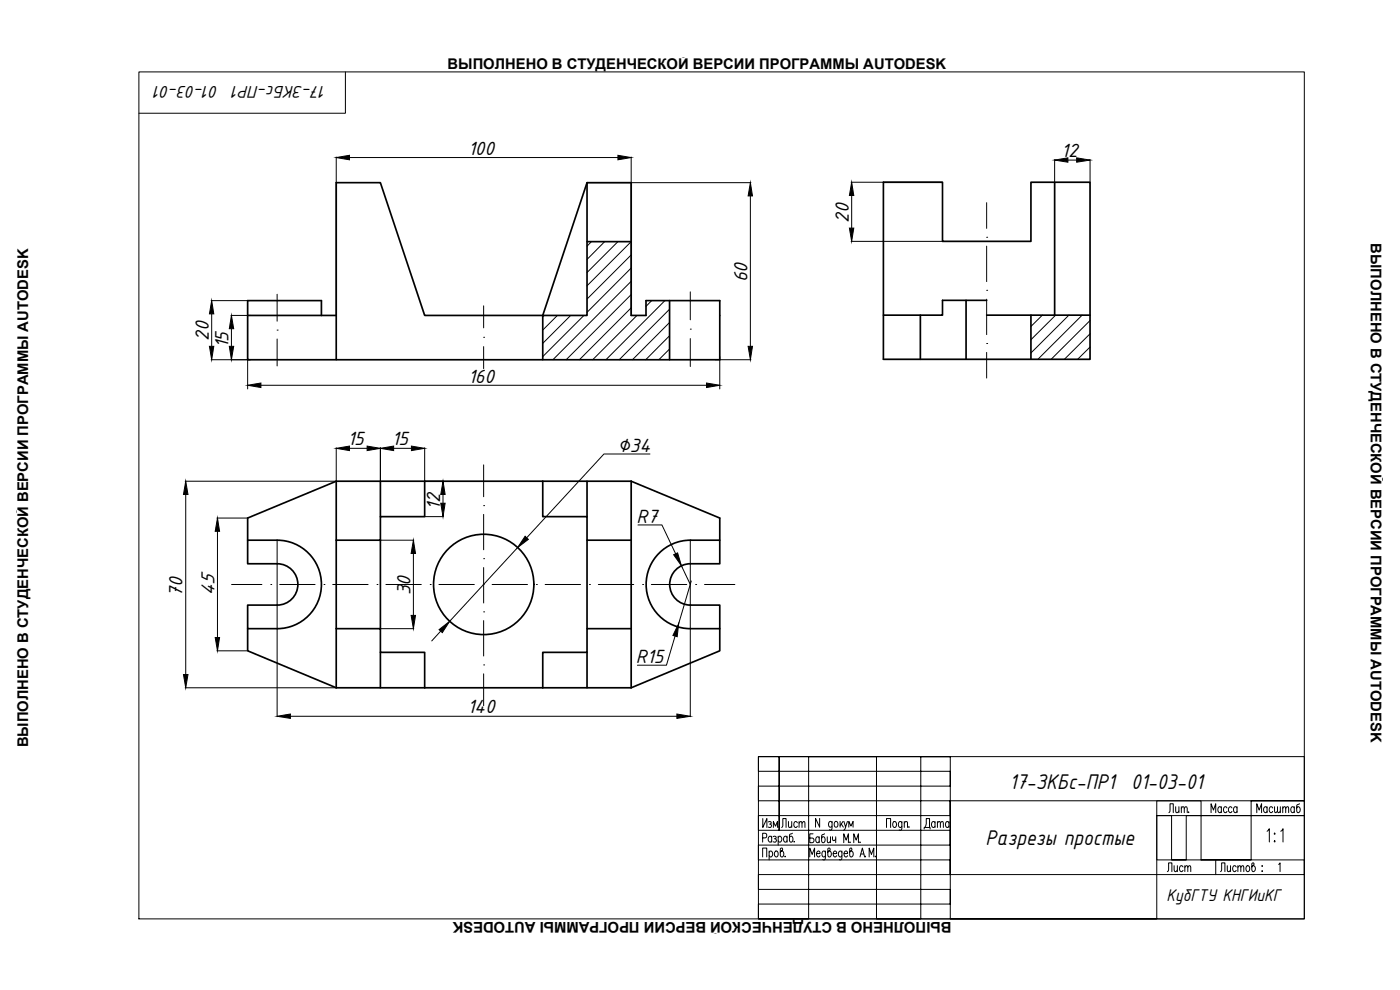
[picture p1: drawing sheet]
<svg xmlns="http://www.w3.org/2000/svg" width="420mm" height="297mm" viewBox="0 0 420 297" stroke-linecap="round" stroke-linejoin="round" font-family="sans-serif">
<!-- layer: 0 -->
<g fill="none" stroke="#000" stroke-width=".51">
<path d="M176.2 54.8v39.8h-13.3M265.1 54.7h17.8v17.7h26.5v-17.7h17.7v53.1h-62zM316.5 54.7v39.9M176.2 72.5h13.2M74.3 94.6h22.2M96.5 94.6v-4.4h-22.2v17.7h141.7v-17.7h-22.1v4.4h-4.5v-39.8h-13.2l-13.3 39.8M96.5 94.6h4.4M100.9 94.6v-39.8h13.3l13.3 39.8h35.4M100.9 94.6v13.3M162.9 94.6v13.3M200.9 90.2v17.7M276.2 94.6v13.2"/>
<path d="M289.9 90.1v17.7M296.1 90.1h-13.2v4.5h-17.8M296.1 94.6h31M309.4 94.6v13.2M100.9 144.4h26.6M100.9 144.4v17.7M100.9 144.4l-26.6 11v6.7M114.2 144.4v10.6M127.5 144.4v10.6h-13.3v7.1h-13.3M127.5 144.4h35.4M162.9 144.4v10.6h13.3v7.1h13.2M162.9 144.4h26.5"/>
<path d="M176.2 144.4v10.6M189.4 144.4l26.6 11v6.7M189.4 144.4v17.7M74.3 162.1h8.9a13.3 13.3 0 0 1 13.3 13.2 13.3 13.3 0 0 1-13.3 13.3h-8.9v-7h8.9a6.2 6.2 0 0 0 6.2-6.2 6.2 6.2 0 0 0-6.2-6.3h-8.9zM100.9 162.1v26.5M114.2 162.1v26.5M176.2 162.1v26.5M189.4 162.1v26.5M197.3 166.5a13.2 13.2 0 0 1 9.9-4.4h8.8v7h-8.8a6.2 6.2 0 0 0-6.2 6.3 6.2 6.2 0 0 0 6.2 6.2h8.8v7h-8.8a13.3 13.3 0 0 1-12.1-7.9 13.3 13.3 0 0 1 2.2-14.2zM74.3 188.6v6.7l26.6 11.1M100.9 188.6h13.3v7.1h13.3v10.7M100.9 188.6v17.8"/>
<path d="M114.2 195.7v10.7M176.2 195.7v10.7M189.4 188.6h-13.2v7.1h-13.3v10.7M189.4 188.6v17.8M216 188.6v6.7l-26.6 11.1M100.9 206.4h26.6M127.5 206.4h35.4M162.9 206.4h26.5"/>
<circle cx="145.2" cy="175.4" r="15.1"/>
</g>
<g fill="none" stroke="#000" stroke-width=".3">
<path d="M100.9 47.1v47.5M104.9 47.3h80.5M176.2 54.8h49.2M189.4 47.1v47.5M225.2 58.8v45.1M255.4 54.7h27.4M255.6 58.7v9.7M316.5 47.9v6.7M320.5 48h2.6M327.1 47.9v6.7M177.5 72.5l-1.3 1.4M181.5 72.5l-5.3 5.3"/>
<path d="M185.4 72.5l-9.2 9.3M189.4 72.5l-13.2 13.3M189.4 76.5l-13.2 13.2M255.4 72.4h27.4M296.1 71.2h.1M296.1 60.8v7.7M296.1 73.9v10.6M63.4 90.2h11.6M63.5 94.2v9.7M69.3 94.6h5.9M69.5 98.6v5.3M83.2 99h.1"/>
<path d="M83.2 88.3v8.1M145.1 91.8v6.6M163.3 94.6l-.4 .5M167.3 94.6l-4.4 4.4M171.3 94.6l-8.4 8.4M175.2 94.6l-12.3 12.4M189.4 80.4l-13.2 13.3M189.4 84.4l-23.5 23.5M189.4 88.4l-19.5 19.5M189.4 92.4l-15.5 15.5M191.2 94.6l-13.3 13.3M195.6 90.2l-1.7 1.7"/>
<path d="M199.5 90.2l-17.7 17.7M200.9 92.8l-15.1 15.1M200.9 96.8l-11.1 11.1M207.2 98.7h.1M207.2 87.6v8.4M296.1 87.1h.1M296.1 89.8v10.6M312.8 94.6l-3.4 3.3M316.8 94.6l-7.4 7.3M320.8 94.6l-11.4 11.3M324.8 94.6l-13.3 13.2M327.1 96.2l-11.6 11.6"/>
<path d="M63.4 107.9h11.8M74.3 107.4v9.3M78.3 115.6h133.7M83.2 101.7v8.1M145.1 101.2h.1M145.1 104v6.6M200.9 100.7l-7.1 7.2M200.9 104.7l-3.2 3.2M207.2 101.6v8.4M214.7 107.9h10.7M216 106.9v9.8M296.1 103.1h.1"/>
<path d="M296.1 105.7v7.7M327.1 100.1l-7.7 7.7M327.1 104.1l-3.7 3.7M100.9 134.4v9.9M104.9 134.5h5.3M114.2 134.4v9.9M118.1 134.5h5.4M127.5 134.4v9.9M145.1 139.5v9.5M195.1 136.2h-13.8l-23.2 25.2M55.6 144.4h45.2M55.7 148.4v54"/>
<path d="M65.1 155.4h9.2M65.3 159.4v31.9M127.5 144.4h5.6M127.5 155h5.6M133 148.4v2.6M145.1 151.7h.1M145.1 154.3v10.7M191.5 157.5h7.2l4.1 8.6M69.5 175.4h9.1M81.3 175.4h.1M83.2 162.1v52.9M83.9 175.4h10.7"/>
<path d="M97.2 175.4h.1M99.9 175.4h10.6M113.1 175.4h.1M114.2 162.1h10M115.8 175.4h10.6M124.1 166.1v18.5M129.1 175.4h.1M131.7 175.4h10.7M145 175.4h.1M145.1 167.6h.1M145.1 170.3v10.6M147.7 175.4h10.6"/>
<path d="M155.3 164.3l-20.4 22.1M161 175.4h.1M163.6 175.4h10.6M176.9 175.4h.1M179.6 175.4h10.6M192.9 175.4h.1M195.5 175.4h10.6M204.5 169.7l2.7 5.7M207.2 162.1v52.9M207.5 174.3l-3.8 12.8M208.8 175.4h.1M211.4 175.4h9.1"/>
<path d="M65.1 195.3h9.2M114.2 188.6h10M132.3 189.3l-2.7 3M145.1 183.6h.1M145.1 199.5h.1M145.1 186.2v10.6M202.6 190.9l-2.6 8.7h-8.7M55.6 206.4h45.2M87.2 214.9h115.9M145.1 202.2v9.5M285.2 227v48.7h-57.6v-4.4h57.6v-4.4h-57.6v-4.5h57.6v-4.4h-57.6v-4.4h57.6v-4.5h-57.6v-4.4h57.6v-4.4h-57.6v-4.4h57.6v-4.5h-57.6v-4.4h57.6h-8.9v48.7h-13.3v-48.7h-20.3v48.7h-15.1v-48.7h6.2v22.1v-22.1h157.6v13.3h-106.2v22.1h106.2v-4.4h-44.2v-13.3h4.4v13.3h4.4v-13.3h35.4v-4.4h-15.9v17.7h-15v-17.7h-13.3v35.4h-62h106.2v-31h-44.2M228.9 257.1v-2.6h1.2v2.6"/>
<path d="M228.9 251.4h.7a.74 .74 0 0 0 .5-.7 .74 .74 0 0 0-.5-.7h-.7v2.7M228.9 245.6v2.7l1.3-2.7v2.7M230.6 246.6h.8v.5l-.4 .2M230.8 255.7l.2-.2a.85 .85 0 0 1 1 .6 .85 .85 0 0 1-.6 1l-.6-.4M230.8 255.3v2.7M231.2 247.3l.3 .5-.1 .3h-.8M231.6 251.3l-.2-.3a.83 .83 0 0 0-.9 .5 .83 .83 0 0 0 .3 1l.5 .2 .3-.4M231.6 250.9v1.8M232.1 251a.54 .54 0 0 1 .8 .3l-.2 .4h-.3M232.7 255.5l.2-.2a.92 .92 0 0 1 .6 .9 .92 .92 0 0 1-.6 .9l-.5-.7zM232.7 251.7l.3 .5-.1 .3h-.8M233.5 251.3l.4-.4a.91 .91 0 0 1 .7 .9 .91 .91 0 0 1-.7 .9l-.4-.4"/>
<path d="M233.5 250.9v2.7M234.5 255.3a.91 .91 0 0 1 .7 .9 .91 .91 0 0 1-.7 .9l-.3-.5v-1.9l.5-.2 .1 .6-.6 .6M235.6 256.9l-.1 .1h.2M236.2 251.3l-.2-.3a.84 .84 0 0 0-.9 .5 .84 .84 0 0 0 .3 1l.5 .2 .3-.4M236.2 250.9v1.8M237.8 250l-.6 .3-.3 .3 .2 1.9a.84 .84 0 0 0 1-.4 .84 .84 0 0 0-.4-1.1l-.4-.1-.4 .4M238.3 252.4v.3l.1-.2M243 257.1v-2.6l.7 1.9 .8-1.9v2.6M244 250.2h-1v2.6l1.1-.1 .2-.4-.2-.7-1.1-.2M245.1 256.1h1l-.2-.6a.85 .85 0 0 0-1 .6 .85 .85 0 0 0 .6 1l.6-.4M245.9 251.4l-.2-.2a.84 .84 0 0 0-1 .5 .84 .84 0 0 0 .4 1l.4 .1 .4-.3M245.9 251.1v1.7"/>
<path d="M246 245.6v2.6l-1.2-2.6v2.6M247.5 250.2l-.7 .2-.2 .4 .1 1.9a.84 .84 0 0 0 1-.5 .84 .84 0 0 0-.3-1l-.5-.1-.3 .3M247.7 255.7l-.1-.2a.84 .84 0 0 0-1 .5 .84 .84 0 0 0 .3 1l.5 .1 .3-.4M247.7 255.3l-.1 2.5-.2 .2-.5-.1M248.3 251.1l.1 1.6 .4 .1 .4-.5M248.8 255.3a.91 .91 0 0 1 .7 .9 .91 .91 0 0 1-.7 .9l-.4-.5v-1.9l.5-.2 .2 .6-.7 .6M249.2 251.1v1.7M249.7 246.8l-.2-.2a.83 .83 0 0 0-1 .6 .83 .83 0 0 0 .6 1l.6-.4M249.7 246.5l-.1 2.3-.2 .3-.5-.2M249.8 251.1l.1 1 .5 .1 .4-.5M250 256.1h1.1l-.1-.5-.3-.3a.92 .92 0 0 0-.7 .9 .92 .92 0 0 0 .7 .9l.4-.4M250.6 246.6a.84 .84 0 0 1 1 .6 .84 .84 0 0 1-.5 1l-.7-.4-.1-.6z"/>
<path d="M250.8 251.1v1.7M252.1 246.5v1.7M252.5 247.2l.6 1M252.7 255.7l-.2-.2a.85 .85 0 0 0-1 .6 .85 .85 0 0 0 .6 1l.6-.4M252.7 255.3l-.1 2.5-.3 .2-.4-.1M253 246.5l-.9 1.2M253.2 252.8v-2.6l.7 1.9 .7-1.9v2.6M253.3 246.5l.5 1.7 .5-1.7M253.3 256.1h1.1l-.2-.6a.84 .84 0 0 0-1 .5 .84 .84 0 0 0 .4 1l.4 .1 .4-.4M253.8 248.2l-.6 .9M254.7 248.2v-1.7l.7 1.3 .6-1.3v1.7M255.1 252.6v.2l.1-.1"/>
<path d="M255.3 255.3a.91 .91 0 0 1 .8 .9 .91 .91 0 0 1-.8 .9l-.3-.5v-1.9l.5-.2 .1 .6-.6 .6M256.2 252.8v-2.6l.7 1.9 .7-1.9v2.6M258.1 252.6v.2l.1-.1M258.1 257.1l.7-2.6 .7 2.6M258.3 256.2h.9M259.7 256.9l-.1 .1h.2M260.8 257.1v-2.6l.7 1.9 .7-1.9v2.6M262.7 256.9v.2l.1-.1M266.1 248.3v-2.7h1.2v2.7M268.2 246.6a.84 .84 0 0 1 .9 .5 .84 .84 0 0 1-.3 1 .84 .84 0 0 1-1-.5 .84 .84 0 0 1 .4-1zM270.7 246.9l-.2-.3a.84 .84 0 0 0-1 .5 .84 .84 0 0 0 .4 1l.4 .2 .4-.4M270.7 246.5l-.1 2.4-.3 .2-.4-.1"/>
<path d="M271.4 247l.4-.5 .5 .1 .1 1.7M271.4 246.5v1.8M272.8 248v.3l.1-.2M350.8 243.8l.3-.5v-2.1h1v2.6M352.8 242l.1 1.7 .4 .1 .5-.5M353.8 242v1.8M354.5 242.6l.5-.6 .3 .2 .1 1.6M354.5 242v1.8M355.4 242.6l.4-.6 .4 .2 .1 1.6M356.7 243.6v.2l.1-.1M363.5 243.8v-2.6l.7 1.9 .7-1.9v2.6M364.9 258v4.4"/>
<path d="M366.6 242.4l-.2-.2a.84 .84 0 0 0-1 .5 .84 .84 0 0 0 .3 1l.5 .1 .4-.4M366.6 242v1.8M368.2 242.4l-.1-.2a.84 .84 0 0 0-1 .5 .84 .84 0 0 0 .3 1l.5 .1 .3-.4M368.3 259.7l.1 1.7 .5 .1 .4-.5M369.3 259.7v1.8M369.7 242.4l-.1-.2a.85 .85 0 0 0-1 .6 .85 .85 0 0 0 .5 1l.6-.4M371.2 242.4l-.1-.2a.84 .84 0 0 0-1 .5 .84 .84 0 0 0 .3 1l.5 .1 .3-.4M371.2 242v1.8M371.5 259.7v1.8M374.2 259.9a.85 .85 0 0 1 1 .6 .85 .85 0 0 1-.6 1l-.6-.4-.1-.6zM376 259.7a.91 .91 0 0 1 .8 .9 .91 .91 0 0 1-.8 .9l-.3-.5v-1.9l.5-.2 .1 .6-.6 .6M377.2 243.8v-2.6l.7 1.9 .7-1.9v2.6"/>
<path d="M378.8 259.7v.3zM380.3 242.4l-.2-.2a.83 .83 0 0 0-1 .5 .83 .83 0 0 0 .4 1l.4 .1 .4-.4M380.3 249.4l.6-.7v3.9M380.3 242v1.8M382 242.4l-.2-.2a.84 .84 0 0 0-1 .5 .84 .84 0 0 0 .4 1l.4 .1 .4-.4M382.5 242l.1 1.7 .3 .1 .5-.5M382.6 250v.3l-.2-.1zM382.6 252.3v.3l-.2-.1zM383.4 242l.1 1.7 .3 .1 .4-.5M383.7 259.4l.5-.5v2.6M384.2 242v1.8M384.4 249.4l.6-.7v3.9"/>
<path d="M385 242.6l.4-.6 .4 .2 .1 1.6M385 242v1.8M385.9 242.6l.4-.6 .4 .2v1.6M388.4 242.4l-.1-.2a.84 .84 0 0 0-1 .5 .84 .84 0 0 0 .3 1l.5 .1 .3-.4M388.4 242v1.8M390 241.2l-.8 .3v.3l.1 1.9a.83 .83 0 0 0 1-.5 .83 .83 0 0 0-.4-1l-.4-.2-.3 .4M366.3 261.5l.3-.5v-2.1h1v2.6M371 260.1l-.2-.2a.84 .84 0 0 0-.9 .5 .84 .84 0 0 0 .3 1l.4 .1 .4-.4M371.5 260.3l.5-.6 .3 .2 .1 1.6M372.4 260.3l.5-.6 .3 .2 .1 1.6M378.8 261.3v.2z"/>
</g>
<g fill="#000" stroke="#000" stroke-width=".3">
<path d="M100.9 47.3l4-.7v1.3zM185.4 46.6l4 .7-4 .6zM225.2 54.8l.6 4h-1.3zM255.6 54.7l.6 4h-1.3zM316.5 48l4-.6v1.3zM323.1 47.4l4 .6-4 .7zM254.9 68.4h1.3l-.6 4zM63.5 90.2l.7 4h-1.3zM69.5 94.6l.6 4h-1.3zM62.9 103.9h1.3l-.7 4zM68.8 103.9h1.3l-.6 4zM74.3 115.6l4-.7v1.4z"/>
<path d="M212 114.9l4 .7-4 .7zM224.5 103.9h1.3l-.6 4zM100.9 134.5l4-.7v1.4zM110.2 133.8l4 .7-4 .7zM114.2 134.5l3.9-.7v1.4zM123.5 133.8l4 .7-4 .7zM55.7 144.4l.7 4h-1.3zM65.3 155.4l.6 4h-1.3zM132.3 151h1.3l-.6 4zM133 144.4l.6 4h-1.3zM124.1 162.1l.6 4h-1.3zM157.6 160.9l1 .9-3.3 2.5z"/>
<path d="M202.2 166.4l1.2-.5 1.1 3.8zM64.6 191.3h1.3l-.6 4zM123.4 184.6h1.3l-.6 4zM131.8 188.9l3.1-2.5-2.2 3.4zM203.7 187.1l-.5 3.9-1.2-.3zM55.1 202.4h1.3l-.7 4zM83.2 214.9l4-.7v1.3zM203.1 214.2l4.1 .7-4.1 .6z"/>
</g>
<!-- layer: FORM -->
<path d="M24 17.2h371.8v262.9h-371.8z" fill="none" stroke="#fff" stroke-width=".3"/>
<!-- layer: 0 -->
<g fill="none" stroke="#fff" stroke-width=".3">
<path d="M348.3 276.6v2.7M350 277.6a.85 .85 0 0 1 1 .6 .85 .85 0 0 1-.6 1.1l-.6-.4-.1-.7zM351.5 277.9l.2-.3a.85 .85 0 0 1 1 .6 .85 .85 0 0 1-.6 1.1l-.6-.4M351.5 277.5v2.6M353.2 279.3v-1.8l.6 1.4 .6-1.4v1.8M356.1 277.9l-.2-.3a.83 .83 0 0 0-.9 .5 .83 .83 0 0 0 .3 1l.5 .2 .3-.4M356.1 277.5v1.8M356.8 278l.5-.5 .3 .1 .1 1.7M356.8 277.5v1.8M357.7 278l.4-.5 .4 .1 .1 1.7M360.7 277.5v.2zM360.7 279v.3z"/>
<path d="M363.7 279.3l.7-2.7 .8 2.7M364 278.4h.9M365.4 276.6h1l-.6 1a.79 .79 0 0 1 .6 1 .79 .79 0 0 1-1 .5l-.2-.3"/>
<circle cx="348.3" cy="277.8" r=".98"/>
</g>
<!-- layer: FORM -->
<path d="M41.7 21.6h349.7v254.1h-349.7zM103.7 21.6v12.4h-62" fill="none" stroke="#000" stroke-width=".3"/>
<g font-size="6.9">
<text x="303" y="236.6">17-ЗКБс-ПР1 01-03-01</text>
<text x="295.8" y="253.6">Разрезы простые</text>
</g>
<text font-size="6.6" x="276.2" y="250.1">Дата</text>
<g font-size="6.2">
<text x="140.5" y="46.4">100</text>
<text x="318.5" y="47.1">12</text>
<text x="254.7" y="66.8" transform="rotate(-90 254.7 66.8)">20</text>
<text x="224.3" y="84.7" transform="rotate(-90 224.3 84.7)">60</text>
<text x="62.6" y="102.3" transform="rotate(-90 62.6 102.3)">20</text>
<text x="68.6" y="104.5" transform="rotate(-90 68.6 104.5)">15</text>
<text x="140.5" y="115">160</text>
<text x="104.3" y="133.6">15</text>
<text x="117.5" y="133.6">15</text>
<text x="185.3" y="135.7">∅34</text>
<text x="132.1" y="153" transform="rotate(-90 132.1 153)">12</text>
<text x="191" y="156.9">R7</text>
<text x="54.8" y="179" transform="rotate(-90 54.8 179)">70</text>
<text x="64.4" y="179" transform="rotate(-90 64.4 179)">45</text>
<text x="123.2" y="178.6" transform="rotate(-90 123.2 178.6)">30</text>
<text x="190.8" y="199">R15</text>
<text x="140.3" y="214">140</text>
<text x="349.2" y="262.8">Лист</text>
</g>
<text font-size="5.7" x="233.5" y="249.4">Лист</text>
<g font-size="5.5">
<text x="65.6" y="25.7" transform="rotate(-180 65.6 25.7)">01-03-01</text>
<text x="98" y="25.7" transform="rotate(-180 98 25.7)">17-ЗКБс-ПР1</text>
<text x="350" y="270.4">КубГТУ КНГИиКГ</text>
</g>
<g font-size="4.4">
<text x="134.3" y="20.6">ВЫПОЛНЕНО В СТУДЕНЧЕСКОЙ ВЕРСИИ ПРОГРАММЫ AUTODESK</text>
<text x="411.4" y="73" transform="rotate(90 411.4 73)">ВЫПОЛНЕНО В СТУДЕНЧЕСКОЙ ВЕРСИИ ПРОГРАММЫ AUTODESK</text>
<text x="8.4" y="224.3" transform="rotate(-90 8.4 224.3)">ВЫПОЛНЕНО В СТУДЕНЧЕСКОЙ ВЕРСИИ ПРОГРАММЫ AUTODESK</text>
<text x="285.5" y="276.6" transform="rotate(-180 285.5 276.6)">ВЫПОЛНЕНО В СТУДЕНЧЕСКОЙ ВЕРСИИ ПРОГРАММЫ AUTODESK</text>
</g>
</svg>
